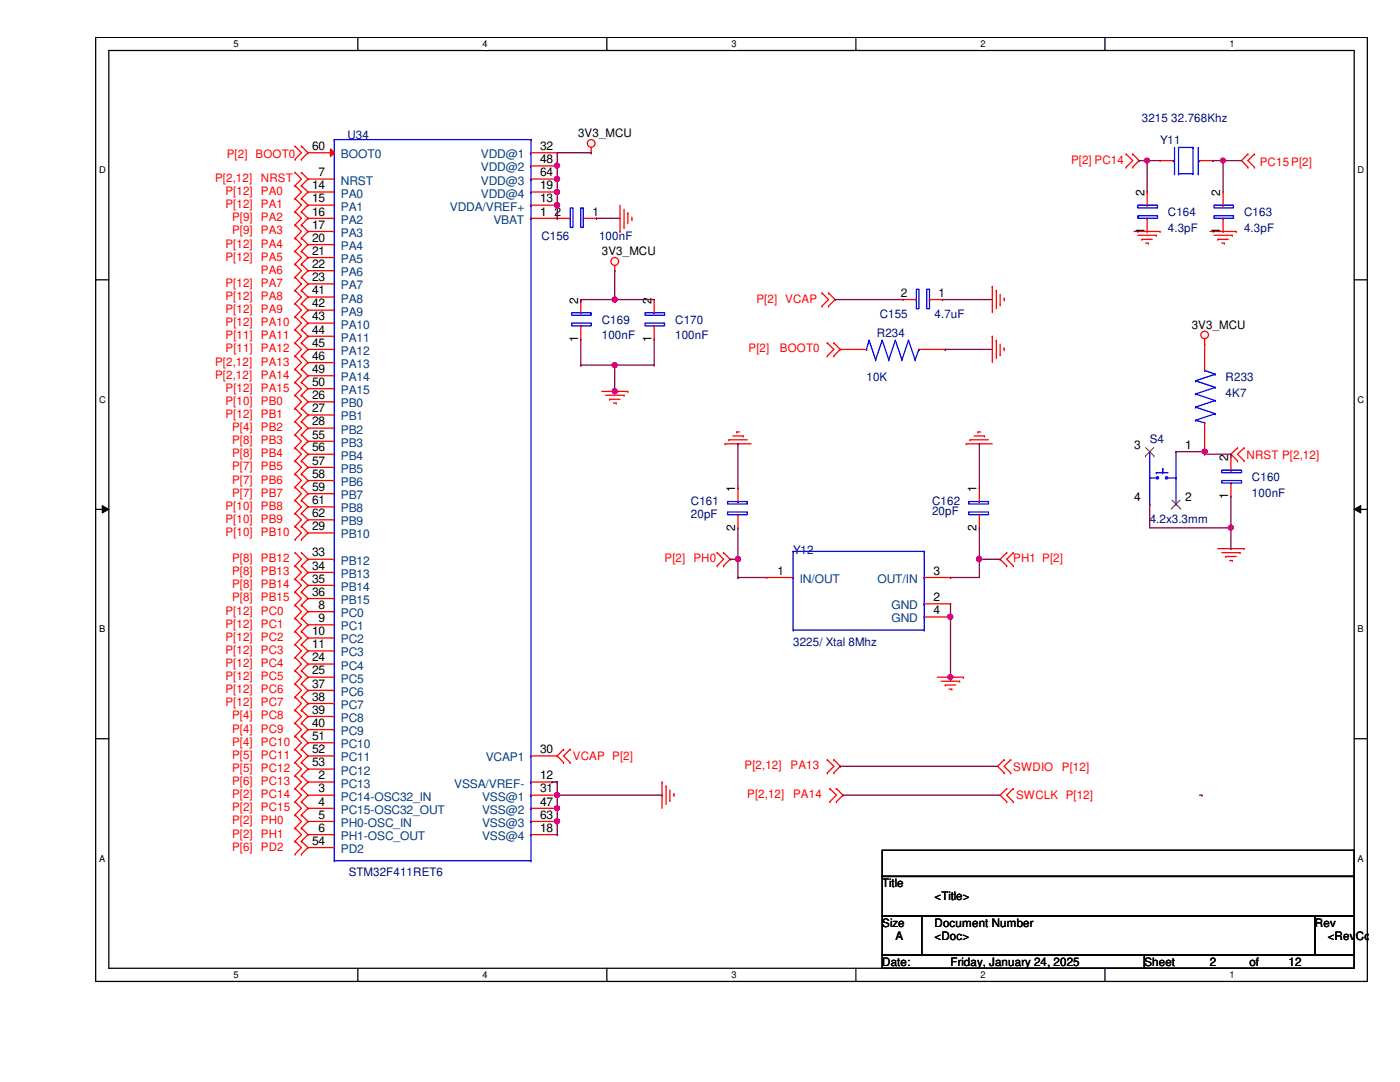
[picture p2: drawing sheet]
<svg xmlns="http://www.w3.org/2000/svg" width="279mm" height="216mm" viewBox="0 0 279 216" stroke-linecap="round" stroke-linejoin="round" font-family="sans-serif">
<path d="M19.1 7.5h253.8v188.3h-253.8zM21.7 10.1h248.6v183.1h-248.6z" fill="none" stroke="#000" stroke-width=".25"/>
<g fill="#fff">
<path d="M46.6 7.7h1v2.1h-1z"/>
<path d="M46.6 193.5h1v2.1h-1z"/>
</g>
<path d="M71.4 7.5v2.6M71.4 193.2v2.6" fill="none" stroke="#000" stroke-width=".25"/>
<g fill="#fff">
<path d="M96.3 7.7h1v2.1h-1z"/>
<path d="M96.3 193.5h1v2.1h-1z"/>
</g>
<path d="M121.1 7.5v2.6M121.1 193.2v2.6" fill="none" stroke="#000" stroke-width=".25"/>
<g fill="#fff">
<path d="M146 7.7h1v2.1h-1z"/>
<path d="M146 193.5h1v2.1h-1z"/>
</g>
<path d="M170.8 7.5v2.6M170.8 193.2v2.6" fill="none" stroke="#000" stroke-width=".25"/>
<g fill="#fff">
<path d="M195.7 7.7h1v2.1h-1z"/>
<path d="M195.7 193.5h1v2.1h-1z"/>
</g>
<path d="M220.5 7.5v2.6M220.5 193.2v2.6" fill="none" stroke="#000" stroke-width=".25"/>
<g fill="#fff">
<path d="M245.4 7.7h1v2.1h-1z"/>
<path d="M245.4 193.5h1v2.1h-1z"/>
<path d="M19.8 32.9h1.3v2.1h-1.3z"/>
<path d="M270.9 32.9h1.3v2.1h-1.3z"/>
<path d="M19.8 78.7h1.3v2.1h-1.3z"/>
<path d="M270.9 78.7h1.3v2.1h-1.3z"/>
</g>
<path d="M19.1 55.8h2.6M270.3 55.8h2.6" fill="none" stroke="#000" stroke-width=".25"/>
<g fill="#fff">
<path d="M19.8 124.5h1.2v2.1h-1.2z"/>
<path d="M270.9 124.5h1.3v2.1h-1.3z"/>
</g>
<path d="M19.1 101.6h2.6M270.3 101.6h2.6" fill="none" stroke="#000" stroke-width=".25"/>
<path d="M20.4 100.9l1.3 .7-1.3 .8zM270.3 101.6l1.3-.7v1.5z" fill="#000"/>
<path d="M20.4 100.9l1.3 .7-1.3 .8zM270.3 101.6l1.3-.7v1.5z" fill="none" stroke="#000" stroke-width=".2"/>
<g fill="#fff">
<path d="M19.8 170.3h1.2v2h-1.2z"/>
<path d="M270.9 170.3h1.3v2h-1.3z"/>
</g>
<path d="M19.1 147.4h2.6M270.3 147.4h2.6M176.1 169.7h94.2v5.2h-94.2zM176.1 174.9h94.2v7.9h-94.2zM176.1 182.8h7.8v7.8h-7.8zM176.1 190.6h52.3v2.6h-52.3zM183.9 182.8h78.5v7.8h-78.5zM228.4 190.6h41.9v2.6h-41.9zM262.4 182.8h7.9v7.8h-7.9z" fill="none" stroke="#000" stroke-width=".25"/>
<g fill="none" stroke="#f00" stroke-width=".25">
<path d="M58.9 29.2h.1M58.9 31.8h.1M58.9 34.4h.1M58.9 37h.1M58.9 39.6h.1M58.9 29.2l1.3 1.3-1.3 1.3M58.9 34.4l1.3 1.3-1.3 1.3M58.9 37l1.3 1.3-1.3 1.3M58.9 39.6l1.3 1.3-1.3 1.3M60.2 31.8h.1M60.2 29.2h.1M60.2 37h.1"/>
<path d="M60.2 34.4h.1M60.2 39.6h.1M60.2 29.2l1.3 1.3-1.3 1.3M60.2 34.4l1.3 1.3M60.2 37l1.3 1.3M60.2 39.6l1.3 1.3M61.5 35.7h.1M61.5 38.3h.1M61.5 35.7l-1.3 1.3M61.5 38.3l-1.3 1.3M61.5 35.7h5.2M61.5 38.3h5.2"/>
<path d="M106 38.3h5.2M106 30.5h5.2M106 33.1h5.2M111.2 38.3h.1M111.2 30.5h.1M111.2 33.1h.1M118 30.5h.1M118 29.4v1.1M224.7 30.7h.1M224.7 33.4h.1M224.7 30.7l1.4 1.3-1.4 1.4M226.1 33.4h.1"/>
<path d="M226.1 30.7h.1M226.1 30.7l1.2 1.3-1.2 1.4M228.9 38.3h.1M228.9 38.3v2.6M244.1 38.3h.1M244.1 38.3v2.6M249 30.7h.1M249 33.4h.1M249 30.7l-1.2 1.3 1.2 1.4M250.4 33.4h.1M250.4 30.7h.1M250.4 30.7l-1.4 1.3 1.4 1.4"/>
<path d="M58.9 42.2h.1M58.9 44.9h.1M58.9 47.5h.1M58.9 50.1h.1M58.9 52.7h.1M58.9 55.3h.1M58.9 58h.1M58.9 42.2l1.3 1.4-1.3 1.3M58.9 44.9l1.3 1.3-1.3 1.3M58.9 47.5l1.3 1.3-1.3 1.3M58.9 50.1l1.3 1.3-1.3 1.3M58.9 52.7l1.3 1.3-1.3 1.3"/>
<path d="M58.9 55.3l1.3 1.3-1.3 1.4M58.9 58l1.3 1.3-1.3 1.3M60.2 42.2h.1M60.2 44.9h.1M60.2 47.5h.1M60.2 50.1h.1M60.2 52.7h.1M60.2 55.3h.1M60.2 58h.1M60.2 42.2l1.3 1.4M60.2 44.9l1.3 1.3M60.2 47.5l1.3 1.3"/>
<path d="M60.2 50.1l1.3 1.3M60.2 52.7l1.3 1.3M60.2 55.3l1.3 1.3M60.2 58l1.3 1.3M61.5 40.9h.1M61.5 43.6h.1M61.5 46.2h.1M61.5 48.8h.1M61.5 51.4h.1M61.5 54h.1M61.5 56.6h.1M61.5 59.3h.1"/>
<path d="M61.5 46.2h5.2M61.5 40.9l-1.3 1.3M61.5 43.6l-1.3 1.3M61.5 46.2l-1.3 1.3M61.5 48.8l-1.3 1.3M61.5 51.4l-1.3 1.3M61.5 54l-1.3 1.3M61.5 56.6l-1.3 1.4M61.5 59.3l-1.3 1.3M61.5 43.6h5.2M61.5 40.9h5.2M61.5 48.8h5.2"/>
<path d="M61.5 51.4h5.2M61.5 54h5.2M61.5 56.6h5.2M61.5 59.3h5.2M106 43.6h5.2M106 40.9h5.2M111.2 43.6h.1M111.2 40.9h.1M122.7 54h.1M122.7 53v1M123.7 46.2h.1M123.7 40.9v5.3"/>
<path d="M124.5 45.4h.1M124.5 41.7v3.7M125.3 42.5h.1M125.3 42.5v2.1M126.1 43.8h.1M126.1 43.3v.5M164 58.5h.1M164 58.5l1.4 1.3-1.4 1.3M165.4 58.5h.1M165.4 58.5l1.3 1.3-1.3 1.3M198 57.1h.1M198 57.1v5.3"/>
<path d="M198.8 58h.1M198.8 58v3.6M199.6 58.7v2.1M200.4 59.5h.1M200.4 59.5v.5M226.3 46.2h5.2M227.1 46.9h3.7M227.9 47.8h.1M227.9 47.8h2.1M228.6 48.5h.6M228.9 46.2h.1M228.9 43.6v2.6"/>
<path d="M229.2 48.5h.1M230.8 46.9h.1M231.5 46.2h.1M241.5 46.2h5.2M242.3 46.9h3.6M243 47.8h.1M243 47.8h2.2M243.8 48.5h.5M244.1 46.2h.1M244.1 43.6v2.6M244.3 48.5h.1M245.9 46.9h.1"/>
<path d="M246.7 46.2h.1M58.9 60.6h.1M58.9 63.2h.1M58.9 65.8h.1M58.9 68.4h.1M58.9 71h.1M58.9 73.7h.1M58.9 76.3h.1M58.9 78.9h.1M58.9 60.6l1.3 1.3-1.3 1.3M58.9 63.2l1.3 1.3-1.3 1.3M58.9 65.8l1.3 1.3-1.3 1.3"/>
<path d="M58.9 68.4l1.3 1.3-1.3 1.3M58.9 71l1.3 1.3-1.3 1.4M58.9 73.7l1.3 1.3-1.3 1.3M58.9 76.3l1.3 1.3-1.3 1.3M58.9 78.9l1.3 1.3-1.3 1.3M60.2 60.6h.1M60.2 63.2h.1M60.2 65.8h.1M60.2 68.4h.1M60.2 71h.1M60.2 73.7h.1M60.2 76.3h.1"/>
<path d="M60.2 78.9h.1M60.2 60.6l1.3 1.3M60.2 63.2l1.3 1.3M60.2 65.8l1.3 1.3M60.2 68.4l1.3 1.3M60.2 71l1.3 1.3M60.2 73.7l1.3 1.3M60.2 76.3l1.3 1.3M60.2 78.9l1.3 1.3M61.5 61.9h.1M61.5 64.5h.1M61.5 67.1h.1"/>
<path d="M61.5 69.7h.1M61.5 72.3h.1M61.5 75h.1M61.5 77.6h.1M61.5 61.9l-1.3 1.3M61.5 64.5l-1.3 1.3M61.5 67.1l-1.3 1.3M61.5 69.7l-1.3 1.3M61.5 72.3l-1.3 1.4M61.5 75l-1.3 1.3M61.5 77.6l-1.3 1.3M61.5 61.9h5.2"/>
<path d="M61.5 64.5h5.2M61.5 67.1h5.2M61.5 69.7h5.2M61.5 72.3h5.2M61.5 75h5.2M61.5 77.6h5.2M120.1 78.1h5.2M120.9 78.9h3.6M121.7 79.7h.1M121.7 79.7h2M124.5 78.9h.1M125.3 78.1h.1"/>
<path d="M164 61.1h.1M165.1 68.4h.1M165.1 71h.1M165.1 68.4l1.3 1.3-1.3 1.3M165.4 61.1h.1M166.4 71h.1M166.4 68.4h.1M166.4 68.4l1.3 1.3-1.3 1.3M198 67.1h.1M198 67.1v5.2M198.8 67.9h.1M198.8 67.9v3.6"/>
<path d="M199.6 60.8h.1M199.6 70.8h.1M199.6 68.7v2.1M200.4 69.5h.1M200.4 69.5v.5M240.4 68.7h.1M240.4 67.6v6.3M58.9 81.5h.1M58.9 84.1h.1M58.9 86.7h.1M58.9 89.4h.1M58.9 91.9h.1"/>
<path d="M58.9 94.6h.1M58.9 97.2h.1M58.9 99.8h.1M58.9 81.5l1.3 1.3-1.3 1.3M58.9 84.1l1.3 1.3-1.3 1.3M58.9 86.7l1.3 1.4-1.3 1.3M58.9 89.4l1.3 1.2-1.3 1.3M58.9 91.9l1.3 1.4-1.3 1.3M58.9 94.6l1.3 1.3-1.3 1.3M58.9 97.2l1.3 1.3-1.3 1.3M58.9 99.8l1.3 1.3-1.3 1.3M60.2 81.5h.1"/>
<path d="M60.2 84.1h.1M60.2 86.7h.1M60.2 89.4h.1M60.2 91.9h.1M60.2 94.6h.1M60.2 97.2h.1M60.2 99.8h.1M60.2 81.5l1.3 1.3M60.2 84.1l1.3 1.3M60.2 86.7l1.3 1.4M60.2 89.4l1.3 1.2M60.2 91.9l1.3 1.4"/>
<path d="M60.2 94.6l1.3 1.3M60.2 97.2l1.3 1.3M60.2 99.8l1.3 1.3-1.3 1.3M61.5 80.2h.1M61.5 82.8h.1M61.5 85.4h.1M61.5 88.1h.1M61.5 90.6h.1M61.5 93.3h.1M61.5 95.9h.1M61.5 98.5h.1M61.5 80.2l-1.3 1.3"/>
<path d="M61.5 82.8l-1.3 1.3M61.5 85.4l-1.3 1.3M61.5 88.1l-1.3 1.3M61.5 90.6l-1.3 1.3M61.5 93.3l-1.3 1.3M61.5 95.9l-1.3 1.3M61.5 98.5l-1.3 1.3M61.5 80.2h5.2M61.5 82.8h5.2M61.5 85.4h5.2M61.5 88.1h5.2M61.5 90.6h5.2"/>
<path d="M61.5 93.3h5.2M61.5 95.9h5.2M61.5 98.5h5.2M122.4 80.4h.6M123 80.4h.1M144.7 88.6h.1M144.7 88.6h5.2M145.5 87.8h.1M145.5 87.8h3.6M146.3 87h2M147 86.2h.1M147 86.2h.6"/>
<path d="M147.3 97.5h.1M147.3 97.5v2.6M148.3 87h.1M192.8 88.6h.1M192.8 88.6h5.2M193.6 87.8h.1M193.6 87.8h3.7M194.4 87h2.1M195.2 86.2h.1M195.2 86.2h.5M195.5 97.5h.1M195.5 97.5v2.6"/>
<path d="M196.5 87h.1M229.4 90.1h.1M234.7 90.1h.1M240.4 89.6h.1M240.4 84.4v5.2M245.7 99h.1M245.7 91.2h.1M245.7 91.2v2.6M245.7 96.4v2.6M247 89.4h.1M247 91.9h.1M247 89.4l-1.3 1.2 1.3 1.3"/>
<path d="M248.3 91.9h.1M248.3 89.4h.1M248.3 89.4l-1.3 1.2 1.3 1.3M58.9 102.4h.1M58.9 105h.1M58.9 107.7h.1M58.9 110.3h.1M58.9 112.9h.1M58.9 115.5h.1M58.9 118.1h.1M58.9 102.4l1.3 1.3-1.3 1.3M58.9 105l1.3 1.3-1.3 1.4"/>
<path d="M58.9 110.3l1.3 1.3-1.3 1.3M58.9 112.9l1.3 1.3-1.3 1.3M58.9 115.5l1.3 1.3-1.3 1.3M58.9 118.1l1.3 1.3-1.3 1.3M60.2 102.4h.1M60.2 105h.1M60.2 107.7h.1M60.2 112.9h.1M60.2 110.3h.1M60.2 115.5h.1M60.2 118.1h.1M60.2 102.4l1.3 1.3-1.3 1.3"/>
<path d="M60.2 105l1.3 1.3M60.2 110.3l1.3 1.3M60.2 112.9l1.3 1.3M60.2 115.5l1.3 1.3M60.2 118.1l1.3 1.3M61.5 106.3h.1M61.5 111.6h.1M61.5 114.2h.1M61.5 116.8h.1M61.5 119.4h.1M61.5 106.3l-1.3 1.4M61.5 111.6l-1.3 1.3"/>
<path d="M61.5 114.2l-1.3 1.3M61.5 116.8l-1.3 1.3M61.5 119.4l-1.3 1.3M61.5 106.3h5.2M61.5 111.6h5.2M61.5 114.2h5.2M61.5 116.8h5.2M61.5 119.4h5.2M143.1 110.3h.1M143.1 112.9h.1M143.1 110.3l1.3 1.3-1.3 1.3M144.4 112.9h.1"/>
<path d="M144.4 110.3h.1M144.4 110.3l1.3 1.3-1.3 1.3M147.3 105.3h.1M147.3 102.7v2.6M153 115.2h.1M153 115.2h5.3M184.4 115.2h5.3M189.7 115.2h.1M195.5 105.3h.1M195.5 102.7v2.6M200.9 110.3h.1M200.9 112.9h.1"/>
<path d="M200.9 110.3l-1.3 1.3 1.3 1.3M202.2 112.9h.1M202.2 110.3h.1M202.2 110.3l-1.3 1.3 1.3 1.3M229.4 100.6h.1M234.7 100.6h.1M243 109.5h5.3M243.8 110.3h3.7M244.6 111h.1M244.6 111h2.1M245.4 111.8h.5M245.9 111.8h.1"/>
<path d="M247.5 110.3h.1M248.3 109.5h.1M58.9 120.7h.1M58.9 123.4h.1M58.9 126h.1M58.9 128.6h.1M58.9 131.2h.1M58.9 133.8h.1M58.9 136.4h.1M58.9 139.1h.1M58.9 120.7l1.3 1.3-1.3 1.4M58.9 123.4l1.3 1.3-1.3 1.3"/>
<path d="M58.9 126l1.3 1.3-1.3 1.3M58.9 128.6l1.3 1.3-1.3 1.3M58.9 131.2l1.3 1.3-1.3 1.3M58.9 133.8l1.3 1.3-1.3 1.3M58.9 136.4l1.3 1.4-1.3 1.3M58.9 139.1l1.3 1.3-1.3 1.3M60.2 120.7h.1M60.2 123.4h.1M60.2 126h.1M60.2 128.6h.1M60.2 131.2h.1M60.2 133.8h.1"/>
<path d="M60.2 136.4h.1M60.2 139.1h.1M60.2 120.7l1.3 1.3M60.2 123.4l1.3 1.3M60.2 126l1.3 1.3M60.2 128.6l1.3 1.3M60.2 131.2l1.3 1.3M60.2 133.8l1.3 1.3M60.2 136.4l1.3 1.4M60.2 139.1l1.3 1.3M61.5 122h.1M61.5 124.7h.1"/>
<path d="M61.5 127.3h.1M61.5 129.9h.1M61.5 132.5h.1M61.5 135.1h.1M61.5 137.8h.1M61.5 135.1h5.2M61.5 122l-1.3 1.4M61.5 124.7l-1.3 1.3M61.5 127.3l-1.3 1.3M61.5 129.9l-1.3 1.3M61.5 132.5l-1.3 1.3M61.5 135.1l-1.3 1.3"/>
<path d="M61.5 137.8l-1.3 1.3M61.5 122h5.2M61.5 124.7h5.2M61.5 127.3h5.2M61.5 129.9h5.2M61.5 132.5h5.2M61.5 137.8h5.2M184.4 120.5h5.3M184.4 123.1h5.3M187.1 135.1h5.2M187.8 135.9h3.7M188.6 136.7h.1"/>
<path d="M188.6 136.7h2.1M189.4 137.5h.5M189.7 120.5h.1M189.7 123.1h.1M189.9 137.5h.1M191.5 135.9h.1M192.3 135.1h.1M58.9 141.7h.1M58.9 144.3h.1M58.9 146.9h.1M58.9 149.5h.1M58.9 152.1h.1"/>
<path d="M58.9 154.8h.1M58.9 157.4h.1M58.9 160h.1M58.9 141.7l1.3 1.3-1.3 1.3M58.9 144.3l1.3 1.3-1.3 1.3M58.9 146.9l1.3 1.3-1.3 1.3M58.9 149.5l1.3 1.3-1.3 1.3M58.9 152.1l1.3 1.4-1.3 1.3M58.9 154.8l1.3 1.2-1.3 1.4M58.9 157.4l1.3 1.3-1.3 1.3M58.9 160l1.3 1.3-1.3 1.3M60.2 141.7h.1"/>
<path d="M60.2 144.3h.1M60.2 146.9h.1M60.2 149.5h.1M60.2 152.1h.1M60.2 154.8h.1M60.2 157.4h.1M60.2 160h.1M60.2 141.7l1.3 1.3M60.2 144.3l1.3 1.3M60.2 146.9l1.3 1.3M60.2 149.5l1.3 1.3M60.2 152.1l1.3 1.4"/>
<path d="M60.2 154.8l1.3 1.2M60.2 157.4l1.3 1.3M60.2 160l1.3 1.3M61.5 156h.1M61.5 158.7h.1M61.5 140.4h.1M61.5 143h.1M61.5 145.6h.1M61.5 148.2h.1M61.5 150.8h.1M61.5 153.5h.1M61.5 140.4l-1.3 1.3"/>
<path d="M61.5 143l-1.3 1.3M61.5 145.6l-1.3 1.3M61.5 148.2l-1.3 1.3M61.5 150.8l-1.3 1.3M61.5 153.5l-1.3 1.3M61.5 156l-1.3 1.4M61.5 158.7l-1.3 1.3M61.5 156h5.2M61.5 158.7h5.2M61.5 150.8h5.2M61.5 140.4h5.2M61.5 143h5.2"/>
<path d="M61.5 145.6h5.2M61.5 148.2h5.2M61.5 153.5h5.2M106 156h5.2M106 158.7h5.2M106 150.8h5.2M111.2 156h.1M111.2 150.8h.1M111.2 158.7h.1M111.2 150.8l1.3 1.3M112.5 149.5h.1M112.5 152.1h.1"/>
<path d="M112.5 149.5l-1.3 1.3M113.8 152.1h.1M113.8 149.5h.1M113.8 149.5l-1.3 1.3 1.3 1.3M132.1 156h.1M132.1 156v5.3M132.9 156.8h.1M132.9 156.8v3.7M133.7 159.7h.1M133.7 157.6v2.1M134.5 158.4h.1M134.5 158.4v.5"/>
<path d="M165.1 151.6h.1M165.1 154.2h.1M165.1 151.6l1.3 1.3-1.3 1.3M165.6 157.4h.1M165.6 160h.1M165.6 157.4l1.3 1.3-1.3 1.3M166.4 154.2h.1M166.4 151.6h.1M166.4 151.6l1.3 1.3-1.3 1.3M166.9 160h.1M166.9 157.4h.1M166.9 157.4l1.3 1.3-1.3 1.3"/>
<path d="M200.4 151.6h.1M200.4 154.2h.1M200.4 151.6l-1.3 1.3 1.3 1.3M200.9 157.4h.1M200.9 160h.1M200.9 157.4l-1.3 1.3 1.3 1.3M201.7 154.2h.1M201.7 151.6h.1M201.7 151.6l-1.3 1.3 1.3 1.3M202.2 160h.1M202.2 157.4h.1M202.2 157.4l-1.3 1.3 1.3 1.3"/>
<path d="M58.9 162.6h.1M58.9 165.2h.1M58.9 167.9h.1M58.9 170.4h.1M58.9 162.6l1.3 1.3-1.3 1.3M58.9 165.2l1.3 1.3-1.3 1.4M58.9 167.9l1.3 1.2-1.3 1.3M60.2 162.6h.1M60.2 165.2h.1M60.2 167.9h.1M60.2 170.4h.1M60.2 162.6l1.3 1.3"/>
<path d="M60.2 165.2l1.3 1.3M60.2 167.9l1.3 1.2M61.5 161.3h.1M61.5 163.9h.1M61.5 166.5h.1M61.5 169.1h.1M61.5 161.3l-1.3 1.3M61.5 163.9l-1.3 1.3M61.5 166.5l-1.3 1.4M61.5 169.1l-1.3 1.3M61.5 161.3h5.2M61.5 163.9h5.2"/>
<path d="M61.5 166.5h5.2M61.5 169.1h5.2M106 161.3h5.2M106 166.5h5.2M111.2 166.5h.1M111.2 161.3h.1"/>
<circle cx="118" cy="28.6" r=".76"/>
<circle cx="122.7" cy="52.2" r=".77"/>
<circle cx="240.4" cy="66.8" r=".76"/>
</g>
<g fill="none" stroke="#00f" stroke-width=".25">
<path d="M66.7 27.9h.1M66.7 38.3h.1M66.7 35.7h.1M66.7 30.5h.1M66.7 27.9h39.3M66.7 27.9v143.8M106 27.9h.1M106 30.5h.1M106 33.1h.1M106 35.7h.1M106 38.3h.1M106 27.9v143.8"/>
<path d="M66.7 40.9h.1M66.7 43.6h.1M66.7 46.2h.1M66.7 48.8h.1M66.7 51.4h.1M66.7 54h.1M66.7 56.6h.1M66.7 59.3h.1M106 43.6h.1M106 40.9h.1M227.1 43.1h3.9v.5h-3.9zM227.1 40.9h3.9v.6h-3.9z"/>
<path d="M228.9 40.9h.1M228.9 43.6h.1M242.3 43.1h3.9v.5h-3.9zM242.3 40.9h3.9v.6h-3.9zM244.1 40.9h.1M244.1 43.6h.1M66.7 61.9h.1M66.7 64.5h.1M66.7 67.1h.1M66.7 69.7h.1M66.7 72.3h.1M66.7 75h.1"/>
<path d="M66.7 77.6h.1M238.6 78.6h.1M238.6 76h.1M238.6 78.6l3.9 1.3M238.6 76l3.9 1.3M240.4 73.9h.1M240.4 73.9l2.1 .8M242.5 79.9h.1M242.5 77.3h.1M242.5 74.7h.1M242.5 79.9l-3.9 1.3M242.5 77.3l-3.9 1.3"/>
<path d="M242.5 74.7l-3.9 1.3M66.7 80.2h.1M66.7 82.8h.1M66.7 85.4h.1M66.7 88.1h.1M66.7 90.6h.1M66.7 93.3h.1M66.7 95.9h.1M66.7 98.5h.1M229.4 95.4h.1M229.4 90.1h.1M229.4 95.4h1.6"/>
<path d="M229.4 90.1v10.5M230.8 94.3h.1M230.8 94.3h2.3M230.8 95.2h.3v.3h-.3zM232.1 94.3h.1M232.1 93.5h.1M232.1 93.5v.8M232.6 95.2h.4v.3h-.4zM232.8 95.4h1.9M234.7 95.4h.1M234.7 90.1v10.5M238.6 83.9h.1"/>
<path d="M238.6 81.2h.1M238.6 83.9l1.8 .5M238.6 81.2l3.9 1.3M240.4 84.4h.1M242.5 82.5h.1M242.5 82.5l-3.9 1.4M243.8 95.9h4v.5h-4zM243.8 93.8h4v.5h-4zM245.7 93.8h.1M245.7 96.4h.1M66.7 101.1h.1M66.7 103.7h.1"/>
<path d="M66.7 106.3h.1M66.7 111.6h.1M66.7 114.2h.1M66.7 116.8h.1M66.7 119.4h.1M145.2 100.1h3.9v.5h-3.9zM145.2 102.1h3.9v.6h-3.9zM147.3 102.7h.1M147.3 100.1h.1M158.3 110h.1M158.3 115.2h.1M158.3 110v15.7"/>
<path d="M158.3 110h26.1M184.4 110h.1M184.4 115.2h.1M184.4 110v15.7M193.3 100.1h4v.5h-4zM193.3 102.1h4v.6h-4zM195.5 102.7h.1M195.5 100.1h.1M234.7 100.6h.1M66.7 122h.1M66.7 124.7h.1M66.7 127.3h.1"/>
<path d="M66.7 129.9h.1M66.7 132.5h.1M66.7 135.1h.1M66.7 137.8h.1M158.3 125.7h.1M158.3 125.7h26.1M184.4 125.7h.1M184.4 120.5h.1M184.4 123.1h.1M66.7 140.4h.1M66.7 143h.1M66.7 145.6h.1"/>
<path d="M66.7 148.2h.1M66.7 150.8h.1M66.7 153.5h.1M66.7 156h.1M66.7 158.7h.1M106 150.8h.1M106 156h.1M106 158.7h.1M66.7 171.7h.1M66.7 161.3h.1M66.7 163.9h.1M66.7 166.5h.1"/>
<path d="M66.7 169.1h.1M66.7 171.7h39.3M106 171.7h.1M106 161.3h.1M106 163.9h.1M106 166.5h.1"/>
</g>
<path d="M228.6 91h.1M228.6 89.3l1.7 1.7M230.3 89.3l-1.7 1.7M230.3 91h.1M233.9 99.8l1.6 1.6M235.5 99.8l-1.7 1.6M233.8 101.4h.1M235.5 101.4h.1" fill="none" stroke="#804000" stroke-width=".2"/>
<path d="M66 29.7l.7 .8-.7 .7z" fill="#f00"/>
<g fill="none" stroke="#f00" stroke-width=".25">
<path d="M61.5 30.5h.1M61.5 30.5h5.2M66 29.7l.7 .8-.7 .7zM106 35.7h5.2M111.2 35.7h.1M231.5 32h.1M231.5 32h2.6M239.4 32h2.6M242 32h.1M111.2 43.6h.1M111.2 43.6h2.6M115.9 59.8h.1"/>
<path d="M115.9 59.8v2.6M116.4 43.6h2.6M119 43.6h.1M130.6 59.8h.1M130.6 59.8v2.6M180.3 59.8h.1M180.3 59.8h2.6M185.5 59.8h2.6M188.1 59.8h.1M115.9 67.6h.1M115.9 65v2.6M130.6 67.6h.1"/>
<path d="M130.6 65v2.6M167.7 69.7h.1M167.7 69.7h5.2M183.4 69.7h5.2M188.6 69.7h.1M61.5 101.1h.1M61.5 103.7h.1M61.5 101.1h5.2M61.5 103.7h5.2M106 163.9h5.2M111.2 163.9h.1"/>
</g>
<g fill="none" stroke="#00f" stroke-width=".25">
<path d="M234.1 32h.1M234.4 34.7h.1M234.4 29.4v5.3M235.2 34.7h.1M235.2 34.7h2.9M238.1 29.4h.1M238.1 34.7h.1M238.1 29.4h-2.9v5.3M238.1 29.4v5.3M239.1 34.7h.1M239.1 29.4v5.3M239.4 32h.1"/>
<path d="M113.8 41.5h.5v3.9h-.5zM113.8 43.6h.1M115.9 41.5h.5v3.9h-.5zM116.4 43.6h.1M182.9 57.7h.5v3.9h-.5zM182.9 59.8h.1M185 57.7h.5v3.9h-.5zM185.5 59.8h.1M114.1 64.5h3.9v.5h-3.9zM114.1 62.4h3.9v.5h-3.9zM115.9 62.4h.1M115.9 65h.1"/>
<path d="M128.7 64.5h3.9v.5h-3.9zM128.7 62.4h3.9v.5h-3.9zM130.6 62.4h.1M130.6 65h.1M172.9 69.7h.1M173.4 67.9h.1M173.4 67.9l-.5 1.8M173.4 67.9l1.4 3.9M174.8 71.8h.1M176.1 67.9h.1M176.1 67.9l-1.3 3.9M176.1 67.9l1.3 3.9"/>
<path d="M177.4 71.8h.1M178.7 67.9h.1M178.7 67.9l-1.3 3.9M178.7 67.9l1.3 3.9M180 71.8h.1M181.3 67.9h.1M181.3 67.9l-1.3 3.9M181.3 67.9l1.3 3.9M182.6 71.8h.1M183.4 69.7h.1M183.4 69.7l-.8 2.1"/>
</g>
<path d="M227.3 32h.1M227.3 32h1.6M228.9 32h.1M228.9 32v6.3M166.7 59.8h.1M166.7 59.8h13.6M188.1 59.8h.1M188.1 59.8h9.9" fill="none" stroke="#800040" stroke-width=".25"/>
<circle cx="228.9" cy="32" r=".5" fill="#f0f"/>
<circle cx="228.9" cy="32" r=".5" fill="none" stroke="#f0f" stroke-width=".25"/>
<path d="M228.9 32h.1M228.9 32h2.6M242 32h.1M242 32h5.8M244.1 32h.1M244.1 32v6.3" fill="none" stroke="#800040" stroke-width=".25"/>
<circle cx="244.1" cy="32" r=".49" fill="#f0f"/>
<circle cx="244.1" cy="32" r=".49" fill="none" stroke="#f0f" stroke-width=".25"/>
<path d="M188.6 69.7h.1M188.6 69.7h9.4M234.7 90.1h.1M240.4 89.6h.1M240.4 89.6v.5h-5.7" fill="none" stroke="#800040" stroke-width=".25"/>
<circle cx="240.4" cy="90.1" r=".5" fill="#f0f"/>
<circle cx="240.4" cy="90.1" r=".5" fill="none" stroke="#f0f" stroke-width=".25"/>
<path d="M240.4 90.6h.1M240.4 90.6h5.3M245.7 90.6h.1M245.7 90.6v.6M245.7 99v6.3M245.7 105.3h.1M167.7 152.9h.1M167.7 152.9h31.4M168.2 158.7h.1M168.2 158.7h31.4" fill="none" stroke="#800040" stroke-width=".25"/>
<circle cx="245.6" cy="105.3" r=".5" fill="#f0f"/>
<circle cx="245.6" cy="105.3" r=".5" fill="none" stroke="#f0f" stroke-width=".25"/>
<path d="M115.9 72.9h.1M115.9 67.6v5.3M115.9 72.9h6.8" fill="none" stroke="#800040" stroke-width=".25"/>
<circle cx="122.7" cy="72.9" r=".51" fill="#f0f"/>
<circle cx="122.7" cy="72.9" r=".51" fill="none" stroke="#f0f" stroke-width=".25"/>
<path d="M115.9 59.8h.1M115.9 59.8v.5M122.7 54h.1M122.7 54v5.8h-6.8M130.6 72.9h.1M130.6 67.6v5.3" fill="none" stroke="#800040" stroke-width=".25"/>
<circle cx="122.7" cy="59.8" r=".51" fill="#f0f"/>
<circle cx="122.7" cy="59.8" r=".51" fill="none" stroke="#f0f" stroke-width=".25"/>
<path d="M122.7 59.8h.1M122.7 59.8h7.9M122.7 72.9h.1M122.7 78.1h.1M122.7 72.9v5.7M122.7 72.9h7.9" fill="none" stroke="#800040" stroke-width=".25"/>
<circle cx="122.7" cy="78.1" r=".51" fill="#f0f"/>
<circle cx="122.7" cy="78.1" r=".51" fill="none" stroke="#f0f" stroke-width=".25"/>
<path d="M240.4 90.1h.1M240.4 90.1v.5M147.3 111.6h.1M147.3 105.3v6.3M239.4 158.7h.5M239.9 158.7h.1" fill="none" stroke="#800040" stroke-width=".25"/>
<circle cx="147.3" cy="111.5" r=".51" fill="#f0f"/>
<circle cx="147.3" cy="111.5" r=".51" fill="none" stroke="#f0f" stroke-width=".25"/>
<path d="M145.7 111.6h.1M145.7 111.6h1.6M147.3 115.2h.1M147.3 115.2h5.7M195.5 111.6h.1M195.5 105.3v6.3" fill="none" stroke="#800040" stroke-width=".25"/>
<circle cx="195.4" cy="111.5" r=".51" fill="#f0f"/>
<circle cx="195.4" cy="111.5" r=".51" fill="none" stroke="#f0f" stroke-width=".25"/>
<path d="M189.7 115.2h.1M189.7 115.2h5.8M195.5 111.6h4.1M199.6 111.6h.1M189.7 120.5h.1M189.7 135.1h.1M189.7 120.5v14.6" fill="none" stroke="#800040" stroke-width=".25"/>
<circle cx="189.7" cy="123.1" r=".51" fill="#f0f"/>
<circle cx="189.7" cy="123.1" r=".51" fill="none" stroke="#f0f" stroke-width=".25"/>
<circle cx="189.7" cy="135.1" r=".5" fill="#f0f"/>
<circle cx="189.7" cy="135.1" r=".5" fill="none" stroke="#f0f" stroke-width=".25"/>
<path d="M147.3 88.6h.1M147.3 88.6v8.9M195.5 88.6h.1M195.5 88.6v8.9M147.3 115.2h.1M147.3 111.6v3.6M195.5 111.6h.1M195.5 111.6v3.6M111.2 158.7v5.2M111.2 161.3h.1M111.2 163.9h.1" fill="none" stroke="#800040" stroke-width=".25"/>
<circle cx="111.2" cy="161.3" r=".5" fill="#f0f"/>
<circle cx="111.2" cy="161.3" r=".5" fill="none" stroke="#f0f" stroke-width=".25"/>
<circle cx="111.2" cy="163.9" r=".51" fill="#f0f"/>
<circle cx="111.2" cy="163.9" r=".51" fill="none" stroke="#f0f" stroke-width=".25"/>
<g fill="none" stroke="#800040" stroke-width=".25">
<path d="M111.2 33.1h.1M111.2 35.7h.1M118 30.5h.1M118 30.5h-6.8v5.2M229.4 100.6h.1M229.4 100.6v4.7h16.3M245.7 105.3h.1M245.7 109.5h.1M245.7 105.3v4.2M189.7 135.6h.1M189.7 135.1v.5M111.2 166.5h.1"/>
<path d="M111.2 163.9v2.6"/>
</g>
<circle cx="111.2" cy="33.1" r=".51" fill="#f0f"/>
<circle cx="111.2" cy="33.1" r=".51" fill="none" stroke="#f0f" stroke-width=".25"/>
<circle cx="111.2" cy="35.7" r=".51" fill="#f0f"/>
<circle cx="111.2" cy="35.7" r=".51" fill="none" stroke="#f0f" stroke-width=".25"/>
<path d="M111.2 38.3h.1M111.2 35.7v5.2M111.2 40.9h.1" fill="none" stroke="#800040" stroke-width=".25"/>
<circle cx="111.2" cy="38.3" r=".51" fill="#f0f"/>
<circle cx="111.2" cy="38.3" r=".51" fill="none" stroke="#f0f" stroke-width=".25"/>
<circle cx="111.2" cy="40.9" r=".51" fill="#f0f"/>
<circle cx="111.2" cy="40.9" r=".51" fill="none" stroke="#f0f" stroke-width=".25"/>
<path d="M111.2 43.6h.1M111.2 40.9v2.7M119 43.6h.1M119 43.6h4.7M110.2 156h.1M110.2 156h1M111.2 156h.1M111.2 156v2.7h20.9M132.1 158.7h.1" fill="none" stroke="#800040" stroke-width=".25"/>
<circle cx="111.2" cy="158.7" r=".51" fill="#f0f"/>
<circle cx="111.2" cy="158.7" r=".51" fill="none" stroke="#f0f" stroke-width=".25"/>
<circle cx="228.9" cy="32" r=".5" fill="#f0f"/>
<circle cx="228.9" cy="32" r=".5" fill="none" stroke="#f0f" stroke-width=".25"/>
<circle cx="244.1" cy="32" r=".49" fill="#f0f"/>
<circle cx="244.1" cy="32" r=".49" fill="none" stroke="#f0f" stroke-width=".25"/>
<circle cx="240.4" cy="90.1" r=".5" fill="#f0f"/>
<circle cx="240.4" cy="90.1" r=".5" fill="none" stroke="#f0f" stroke-width=".25"/>
<circle cx="245.6" cy="105.3" r=".5" fill="#f0f"/>
<circle cx="245.6" cy="105.3" r=".5" fill="none" stroke="#f0f" stroke-width=".25"/>
<circle cx="122.7" cy="72.9" r=".51" fill="#f0f"/>
<circle cx="122.7" cy="72.9" r=".51" fill="none" stroke="#f0f" stroke-width=".25"/>
<circle cx="122.7" cy="59.8" r=".51" fill="#f0f"/>
<circle cx="122.7" cy="59.8" r=".51" fill="none" stroke="#f0f" stroke-width=".25"/>
<circle cx="122.7" cy="78.1" r=".51" fill="#f0f"/>
<circle cx="122.7" cy="78.1" r=".51" fill="none" stroke="#f0f" stroke-width=".25"/>
<circle cx="147.3" cy="111.5" r=".51" fill="#f0f"/>
<circle cx="147.3" cy="111.5" r=".51" fill="none" stroke="#f0f" stroke-width=".25"/>
<circle cx="195.4" cy="111.5" r=".51" fill="#f0f"/>
<circle cx="195.4" cy="111.5" r=".51" fill="none" stroke="#f0f" stroke-width=".25"/>
<circle cx="189.7" cy="123.1" r=".51" fill="#f0f"/>
<circle cx="189.7" cy="123.1" r=".51" fill="none" stroke="#f0f" stroke-width=".25"/>
<circle cx="189.7" cy="135.1" r=".5" fill="#f0f"/>
<circle cx="189.7" cy="135.1" r=".5" fill="none" stroke="#f0f" stroke-width=".25"/>
<circle cx="111.2" cy="161.3" r=".5" fill="#f0f"/>
<circle cx="111.2" cy="161.3" r=".5" fill="none" stroke="#f0f" stroke-width=".25"/>
<circle cx="111.2" cy="163.9" r=".51" fill="#f0f"/>
<circle cx="111.2" cy="163.9" r=".51" fill="none" stroke="#f0f" stroke-width=".25"/>
<circle cx="111.2" cy="33.1" r=".51" fill="#f0f"/>
<circle cx="111.2" cy="33.1" r=".51" fill="none" stroke="#f0f" stroke-width=".25"/>
<circle cx="111.2" cy="35.7" r=".51" fill="#f0f"/>
<circle cx="111.2" cy="35.7" r=".51" fill="none" stroke="#f0f" stroke-width=".25"/>
<circle cx="111.2" cy="38.3" r=".51" fill="#f0f"/>
<circle cx="111.2" cy="38.3" r=".51" fill="none" stroke="#f0f" stroke-width=".25"/>
<circle cx="111.2" cy="40.9" r=".51" fill="#f0f"/>
<circle cx="111.2" cy="40.9" r=".51" fill="none" stroke="#f0f" stroke-width=".25"/>
<circle cx="111.2" cy="158.7" r=".51" fill="#f0f"/>
<circle cx="111.2" cy="158.7" r=".51" fill="none" stroke="#f0f" stroke-width=".25"/>
<g font-size="2.4">
<text x="62.3" y="29.9">60</text>
<text x="107.8" y="29.9">32</text>
<text x="63.6" y="35.2">7</text>
<text x="107.8" y="32.6">48</text>
<text x="107.8" y="35.2">64</text>
<text x="62.3" y="37.8">14</text>
<text x="62.3" y="40.4">15</text>
<text x="107.8" y="40.4">13</text>
<text x="107.8" y="37.8">19</text>
<text x="228.4" y="39.1" transform="rotate(-90 228.4 39.1)">2</text>
<text x="243.5" y="39.1" transform="rotate(-90 243.5 39.1)">2</text>
<text x="62.3" y="43">16</text>
<text x="62.3" y="45.6">17</text>
<text x="107.8" y="43">1</text>
<text x="110.7" y="43">2</text>
<text x="118.2" y="43">1</text>
<text x="228.4" y="46.7" transform="rotate(-90 228.4 46.7)">1</text>
<text x="243.5" y="46.7" transform="rotate(-90 243.5 46.7)">1</text>
<text x="62.3" y="48.3">20</text>
<text x="62.3" y="50.8">21</text>
<text x="62.3" y="53.5">22</text>
<text x="62.3" y="56.1">23</text>
<text x="62.3" y="58.7">41</text>
<text x="179.7" y="59.2">2</text>
<text x="187.3" y="59.2">1</text>
<text x="62.3" y="61.3">42</text>
<text x="62.3" y="63.9">43</text>
<text x="115.4" y="60.6" transform="rotate(-90 115.4 60.6)">2</text>
<text x="130" y="60.6" transform="rotate(-90 130 60.6)">2</text>
<text x="62.3" y="66.5">44</text>
<text x="62.3" y="69.2">45</text>
<text x="62.3" y="71.8">46</text>
<text x="115.4" y="68.2" transform="rotate(-90 115.4 68.2)">1</text>
<text x="130" y="68.2" transform="rotate(-90 130 68.2)">1</text>
<text x="62.3" y="74.4">49</text>
<text x="62.3" y="77">50</text>
<text x="62.3" y="79.6">26</text>
<text x="62.3" y="82.3">27</text>
<text x="62.3" y="84.9">28</text>
<text x="62.3" y="87.5">55</text>
<text x="226.3" y="89.6">3</text>
<text x="236.5" y="89.6">1</text>
<text x="62.3" y="90.1">56</text>
<text x="62.3" y="92.7">57</text>
<text x="62.3" y="95.3">58</text>
<text x="245.1" y="92" transform="rotate(-90 245.1 92)">2</text>
<text x="62.3" y="98">59</text>
<text x="62.3" y="100.6">61</text>
<text x="146.7" y="98.3" transform="rotate(-90 146.7 98.3)">1</text>
<text x="194.9" y="98.3" transform="rotate(-90 194.9 98.3)">1</text>
<text x="226.3" y="100">4</text>
<text x="236.5" y="100">2</text>
<text x="245.1" y="99.6" transform="rotate(-90 245.1 99.6)">1</text>
<text x="62.3" y="105.8">29</text>
<text x="62.3" y="103.2">62</text>
<text x="146.7" y="105.9" transform="rotate(-90 146.7 105.9)">2</text>
<text x="194.9" y="105.9" transform="rotate(-90 194.9 105.9)">2</text>
<text x="62.3" y="111">33</text>
<text x="62.3" y="113.7">34</text>
<text x="62.3" y="116.2">35</text>
<text x="62.3" y="118.9">36</text>
<text x="155.2" y="114.7">1</text>
<text x="186.3" y="119.9">2</text>
<text x="186.3" y="114.7">3</text>
<text x="63.6" y="121.5">8</text>
<text x="63.6" y="124.1">9</text>
<text x="186.3" y="122.6">4</text>
<text x="62.3" y="126.7">10</text>
<text x="62.3" y="129.3">11</text>
<text x="62.3" y="132">24</text>
<text x="62.3" y="134.6">25</text>
<text x="62.3" y="137.2">37</text>
<text x="62.3" y="139.8">38</text>
<text x="62.3" y="142.4">39</text>
<text x="62.3" y="145">40</text>
<text x="62.3" y="147.7">51</text>
<text x="62.3" y="150.3">52</text>
<text x="62.3" y="152.9">53</text>
<text x="63.6" y="155.5">2</text>
<text x="107.8" y="155.5">12</text>
<text x="107.8" y="150.3">30</text>
<text x="63.6" y="158.1">3</text>
<text x="63.6" y="160.7">4</text>
<text x="107.8" y="158.1">31</text>
<text x="107.8" y="160.7">47</text>
<text x="63.6" y="163.4">5</text>
<text x="63.6" y="166">6</text>
<text x="107.8" y="166">18</text>
<text x="107.8" y="163.4">63</text>
<text x="62.3" y="168.6">54</text>
</g>
<g font-size="2.4" fill="#004080">
<text x="68" y="31.6">BOOT0</text>
<text x="96" y="31.6">VDD@1</text>
<text x="96" y="34.2">VDD@2</text>
<text x="68" y="36.8">NRST</text>
<text x="68" y="39.4">PA0</text>
<text x="96" y="39.4">VDD@4</text>
<text x="96" y="36.8">VDD@3</text>
<text x="68" y="42">PA1</text>
<text x="68" y="44.7">PA2</text>
<text x="68" y="47.3">PA3</text>
<text x="89.8" y="42">VDDA/VREF+</text>
<text x="98.5" y="44.7">VBAT</text>
<text x="68" y="49.9">PA4</text>
<text x="68" y="52.5">PA5</text>
<text x="68" y="55.1">PA6</text>
<text x="68" y="57.7">PA7</text>
<text x="68" y="60.4">PA8</text>
<text x="68" y="63">PA9</text>
<text x="68" y="65.6">PA10</text>
<text x="68" y="68.2">PA11</text>
<text x="68" y="70.8">PA12</text>
<text x="68" y="73.4">PA13</text>
<text x="68" y="76.1">PA14</text>
<text x="68" y="81.3">PB0</text>
<text x="68" y="83.9">PB1</text>
<text x="68" y="78.7">PA15</text>
<text x="68" y="86.5">PB2</text>
<text x="68" y="89.2">PB3</text>
<text x="68" y="91.7">PB4</text>
<text x="68" y="94.4">PB5</text>
<text x="68" y="97">PB6</text>
<text x="68" y="99.6">PB7</text>
<text x="68" y="107.4">PB10</text>
<text x="68" y="102.2">PB8</text>
<text x="68" y="104.8">PB9</text>
<text x="68" y="112.7">PB12</text>
<text x="68" y="115.3">PB13</text>
<text x="68" y="117.9">PB14</text>
<text x="159.6" y="116.3">IN/OUT</text>
<text x="175.1" y="116.3">OUT/IN</text>
<text x="68" y="123.1">PC0</text>
<text x="68" y="125.8">PC1</text>
<text x="68" y="120.5">PB15</text>
<text x="177.9" y="121.6">GND</text>
<text x="177.9" y="124.2">GND</text>
<text x="68" y="128.4">PC2</text>
<text x="68" y="131">PC3</text>
<text x="68" y="133.6">PC4</text>
<text x="68" y="136.2">PC5</text>
<text x="68" y="138.9">PC6</text>
<text x="68" y="141.5">PC7</text>
<text x="68" y="144.1">PC8</text>
<text x="68" y="146.7">PC9</text>
<text x="68" y="149.3">PC10</text>
<text x="68" y="151.9">PC11</text>
<text x="68" y="154.6">PC12</text>
<text x="96.9" y="151.9">VCAP1</text>
<text x="68" y="157.1">PC13</text>
<text x="68" y="159.8">PC14-OSC32_IN</text>
<text x="90.6" y="157.1">VSSA/VREF-</text>
<text x="96.2" y="159.8">VSS@1</text>
<text x="68" y="162.4">PC15-OSC32_OUT</text>
<text x="68" y="165">PH0-OSC_IN</text>
<text x="68" y="167.6">PH1-OSC_OUT</text>
<text x="96.2" y="167.6">VSS@4</text>
<text x="96.2" y="162.4">VSS@2</text>
<text x="96.2" y="165">VSS@3</text>
<text x="68" y="170.2">PD2</text>
</g>
<g font-size="2.3" fill="#000080">
<text x="69.3" y="27.7">U34</text>
<text x="227.9" y="24.3">3215 32.768Khz</text>
<text x="231.5" y="28.7">Y11</text>
<text x="108" y="47.8">C156</text>
<text x="119.5" y="47.8">100nF</text>
<text x="233.1" y="43.1">C164</text>
<text x="233.1" y="46.2">4.3pF</text>
<text x="248.3" y="43.1">C163</text>
<text x="248.3" y="46.2">4.3pF</text>
<text x="120.1" y="64.6">C169</text>
<text x="134.7" y="64.6">C170</text>
<text x="175.6" y="63.5">C155</text>
<text x="186.5" y="63.5">4.7uF</text>
<text x="120.1" y="67.7">100nF</text>
<text x="134.7" y="67.7">100nF</text>
<text x="175" y="67.2">R234</text>
<text x="172.9" y="76.1">10K</text>
<text x="244.6" y="76.1">R233</text>
<text x="244.6" y="79.2">4K7</text>
<text x="229.4" y="88.3">S4</text>
<text x="249.9" y="96">C160</text>
<text x="137.9" y="100.7">C161</text>
<text x="186" y="100.7">C162</text>
<text x="249.9" y="99.1">100nF</text>
<text x="137.9" y="103.3">20pF</text>
<text x="186" y="102.7">20pF</text>
<text x="229.4" y="104.3">4.2x3.3mm</text>
<text x="158.3" y="110.6">Y12</text>
<text x="158.3" y="128.9">3225/ Xtal 8Mhz</text>
<text x="69.6" y="174.7">STM32F411RET6</text>
</g>
<g font-size="2.3">
<text x="115.4" y="27.4">3V3_MCU</text>
<text x="120.1" y="51">3V3_MCU</text>
<text x="237.8" y="65.6">3V3_MCU</text>
<text x="176.1" y="177">Title</text>
<text x="186.5" y="179.7">&lt;Title&gt;</text>
<text x="176.1" y="184.9">Size</text>
<text x="186.5" y="184.9">Document Number</text>
<text x="262.4" y="184.9">Rev</text>
<text x="178.7" y="187.5">A</text>
<text x="186.5" y="187.5">&lt;Doc&gt;</text>
<text x="265" y="187.5">&lt;RevCo</text>
<text x="176.1" y="192.7">Date:</text>
<text x="189.7" y="192.7">Friday, January 24, 2025</text>
<text x="228.4" y="192.7">Sheet</text>
<text x="241.5" y="192.7">2</text>
<text x="249.3" y="192.7">of</text>
<text x="257.2" y="192.7">12</text>
</g>
<g font-size="2.3" fill="#f00">
<text x="45.3" y="31.6">P[2] BOOT0</text>
<text x="213.7" y="32.6">P[2] PC14</text>
<text x="251.4" y="33.1">PC15 P[2]</text>
<text x="42.9" y="36.3">P[2,12]</text>
<text x="45" y="38.9">P[12] PA0</text>
<text x="45" y="41.5">P[12] PA1</text>
<text x="52.1" y="36.3">NRST</text>
<text x="46.3" y="44.2">P[9] PA2</text>
<text x="46.3" y="46.8">P[9] PA3</text>
<text x="45" y="49.4">P[12] PA4</text>
<text x="45" y="52">P[12] PA5</text>
<text x="45" y="57.2">P[12] PA7</text>
<text x="45" y="59.9">P[12] PA8</text>
<text x="52.1" y="54.6">PA6</text>
<text x="45" y="62.5">P[12] PA9</text>
<text x="45" y="65.1">P[12] PA10</text>
<text x="151" y="60.4">P[2] VCAP</text>
<text x="45" y="67.7">P[11] PA11</text>
<text x="45" y="70.3">P[11] PA12</text>
<text x="149.4" y="70.3">P[2]</text>
<text x="155.7" y="70.3">BOOT0</text>
<text x="42.9" y="72.9">P[2,12]</text>
<text x="42.9" y="75.6">P[2,12]</text>
<text x="52.1" y="72.9">PA13</text>
<text x="52.1" y="75.6">PA14</text>
<text x="45" y="80.8">P[10] PB0</text>
<text x="45" y="83.4">P[12] PB1</text>
<text x="45" y="78.1">P[12] PA15</text>
<text x="46.3" y="86">P[4] PB2</text>
<text x="46.3" y="88.6">P[8] PB3</text>
<text x="46.3" y="91.2">P[8] PB4</text>
<text x="46.3" y="93.9">P[7] PB5</text>
<text x="248.8" y="91.5">NRST P[2,12]</text>
<text x="45" y="101.7">P[10] PB8</text>
<text x="46.3" y="96.5">P[7] PB6</text>
<text x="46.3" y="99.1">P[7] PB7</text>
<text x="45" y="104.3">P[10] PB9</text>
<text x="45" y="106.9">P[10] PB10</text>
<text x="46.3" y="112.2">P[8] PB12</text>
<text x="132.6" y="112.2">P[2] PH0</text>
<text x="202.2" y="112.2">PH1 P[2]</text>
<text x="46.3" y="114.8">P[8] PB13</text>
<text x="46.3" y="117.4">P[8] PB14</text>
<text x="45" y="122.6">P[12] PC0</text>
<text x="45" y="125.3">P[12] PC1</text>
<text x="46.3" y="120">P[8] PB15</text>
<text x="45" y="127.9">P[12] PC2</text>
<text x="45" y="130.5">P[12] PC3</text>
<text x="45" y="133.1">P[12] PC4</text>
<text x="45" y="135.7">P[12] PC5</text>
<text x="45" y="138.3">P[12] PC6</text>
<text x="45" y="141">P[12] PC7</text>
<text x="46.3" y="143.6">P[4] PC8</text>
<text x="46.3" y="146.2">P[4] PC9</text>
<text x="46.3" y="148.8">P[4] PC10</text>
<text x="46.3" y="151.4">P[5] PC11</text>
<text x="46.3" y="154.1">P[5] PC12</text>
<text x="114.3" y="151.7">VCAP P[2]</text>
<text x="148.6" y="153.5">P[2,12]</text>
<text x="157.8" y="153.5">PA13</text>
<text x="202.2" y="153.8">SWDIO</text>
<text x="211.9" y="153.8">P[12]</text>
<text x="46.3" y="156.6">P[6] PC13</text>
<text x="46.3" y="159.3">P[2] PC14</text>
<text x="46.3" y="161.9">P[2] PC15</text>
<text x="149.1" y="159.3">P[2,12]</text>
<text x="158.3" y="159.3">PA14</text>
<text x="202.8" y="159.5">SWCLK P[12]</text>
<text x="46.3" y="164.5">P[2] PH0</text>
<text x="46.3" y="167.1">P[2] PH1</text>
<text x="46.3" y="169.7">P[6] PD2</text>
</g>
<g font-size="1.9">
<text x="46.6" y="9.4">5</text>
<text x="96.3" y="9.4">4</text>
<text x="146" y="9.4">3</text>
<text x="195.7" y="9.4">2</text>
<text x="245.4" y="9.4">1</text>
<text x="19.8" y="34.6">D</text>
<text x="270.9" y="34.6">D</text>
<text x="19.8" y="80.3">C</text>
<text x="270.9" y="80.3">C</text>
<text x="19.8" y="126.2">B</text>
<text x="270.9" y="126.2">B</text>
<text x="19.8" y="171.9">A</text>
<text x="270.9" y="171.9">A</text>
<text x="46.6" y="195.2">5</text>
<text x="96.3" y="195.2">4</text>
<text x="146" y="195.2">3</text>
<text x="195.7" y="195.2">2</text>
<text x="245.4" y="195.2">1</text>
</g>
</svg>
